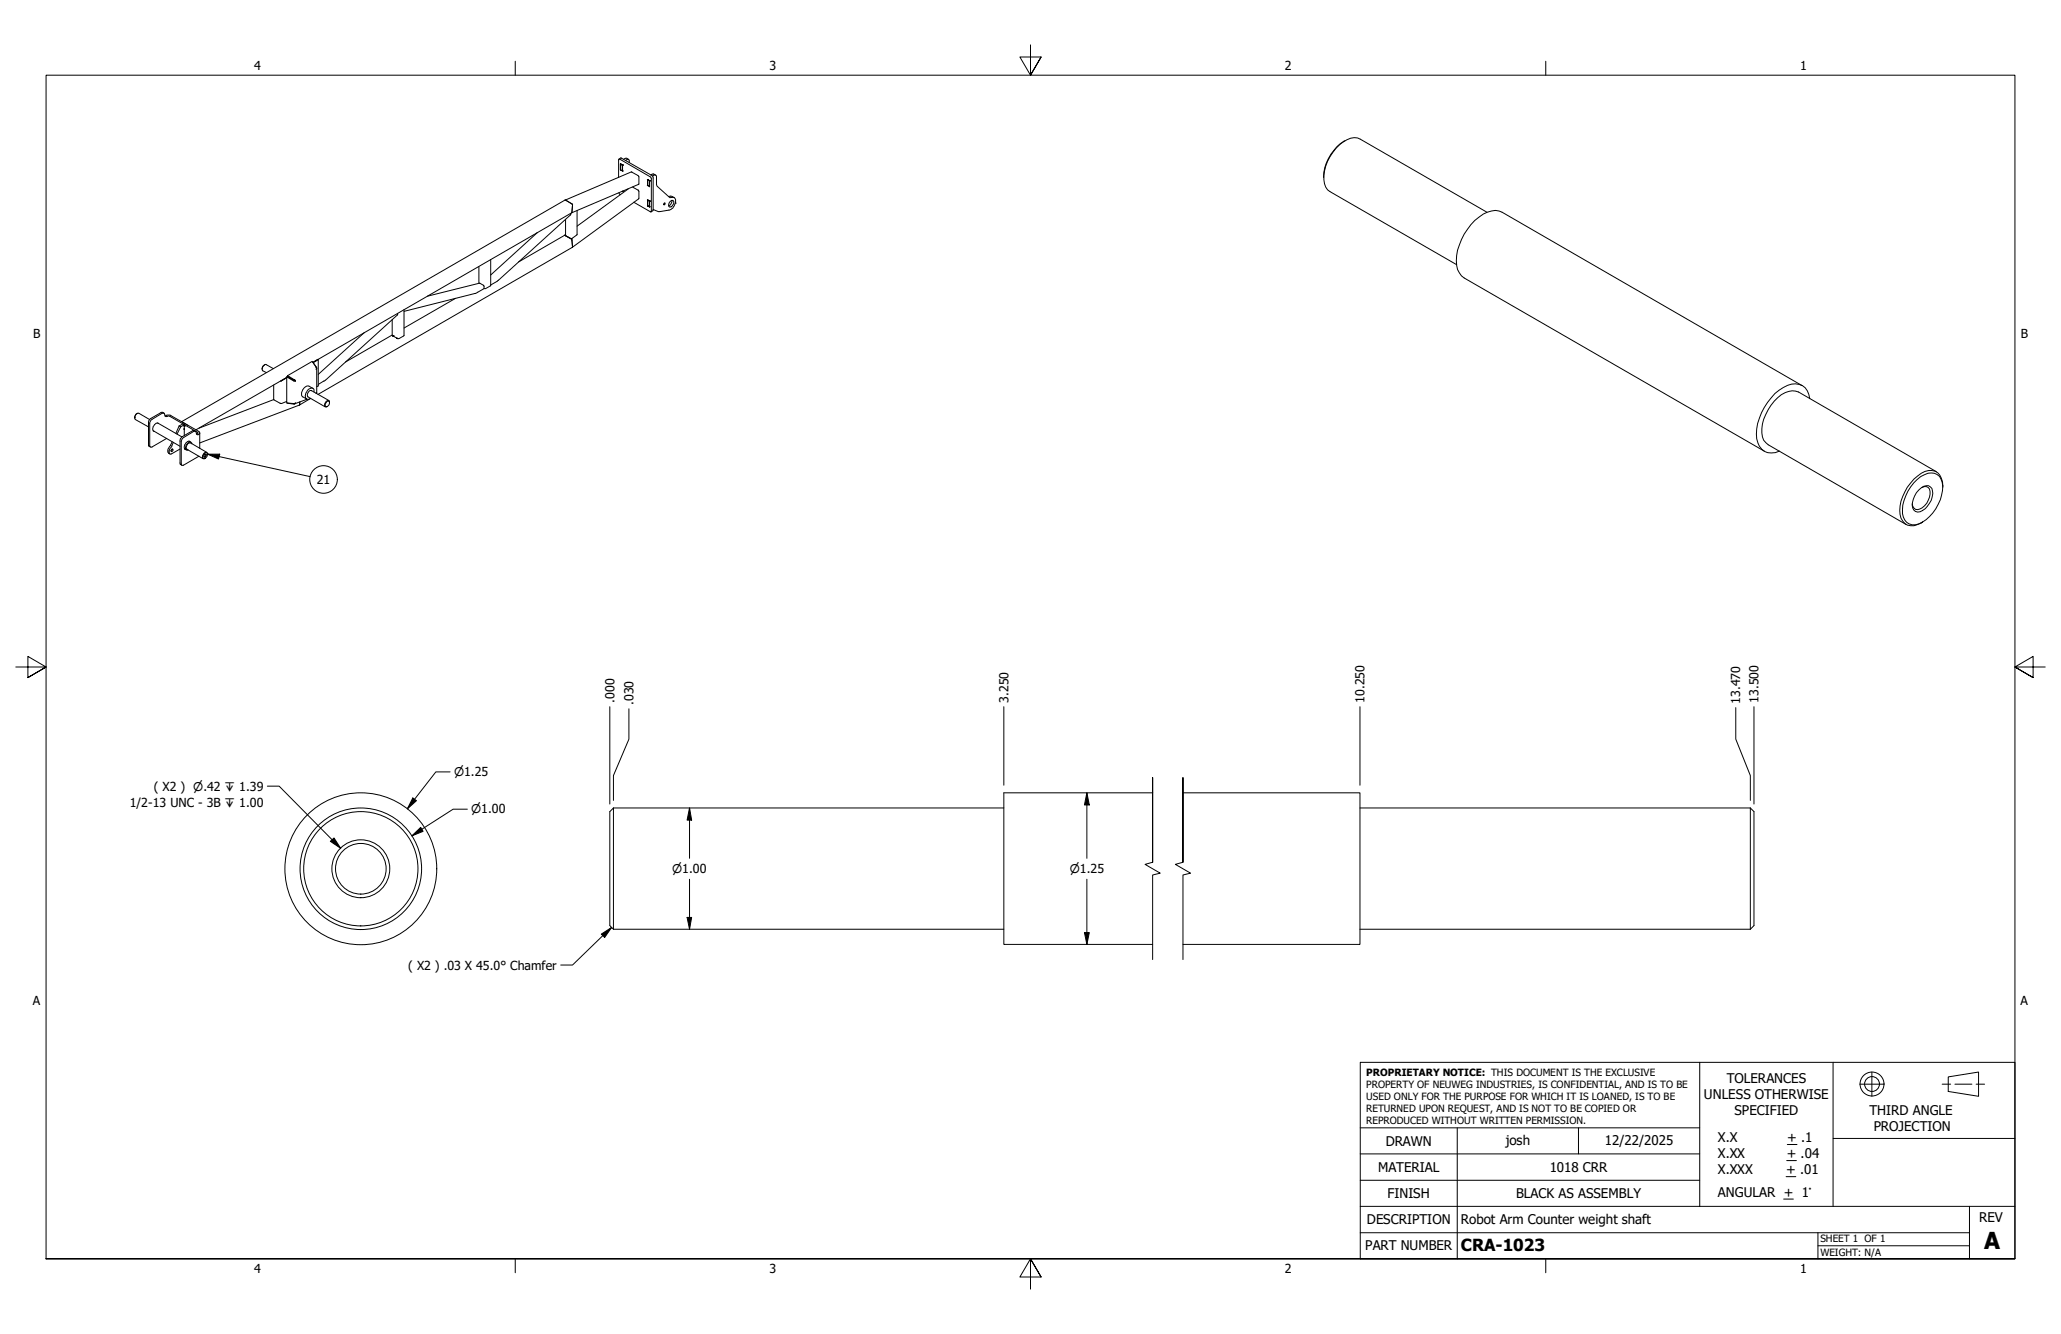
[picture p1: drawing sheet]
<svg xmlns="http://www.w3.org/2000/svg" width="432mm" height="279mm" viewBox="0 0 432 279" stroke-linecap="round" stroke-linejoin="round" font-family="sans-serif">
<!-- layer: Visible (ANSI) -->
<g fill="none" stroke="#000" stroke-width=".21">
<path d="M129.6 37.1l.1-3.8 6.7 3.8 .1 7.2-.2 .1-3.5-2M129.7 33.3l.5-.2 6.6 3.9v7.1l-.4 .3M130 35.5v.1M130 34.4v1.2M130 35.6h.1M130 34.4h.1M130 35.6l.4 .2M130 34.4l.4 .2M130 34.4l.4 .1M130.4 34.5h.1M130.4 35.8h.1M130.4 34.5v.1"/>
<path d="M130.4 34.6v1.2M130.4 34.6h.1M130.7 33.3l.6-.2 .4 .3M131.1 33.6l.2-.1a.3 .3 0 0 1 .4-.1 .3 .3 0 0 1 .1 .3v.3M131.6 39.6l-10.7 7.8M132.5 39.2l1.3 .7v1.8l-13.9 10.1M135.7 37.6h.1M135.6 38.8h.1M135.6 38.8l.1 .1M135.7 37.7l.4 .1zM135.7 38.9l.4 .2M135.7 38.9h.1"/>
<path d="M135.7 38.8l.4 .3M135.7 37.6v1.2M136.1 37.9h.1M136.1 39.1h.1M136.1 37.8h.1M136.1 37.8v.1M136.1 37.8v1.3M136.1 37.9v1.2M136.3 36.6l.5-.2 .6 .3M136.7 36.9l.3-.2a.34 .34 0 0 1 .4 0 .34 .34 0 0 1 .1 .3v1.7l.2 .3 2.6 2.4 .5-.1a.77 .77 0 0 1 .7 1.2l-.5 1-.7 .5-2.4 .3-1.1-.4M281.8 29.5a9.3 9.3 0 0 0-4.5 7.7M100.3 55.8v3.5"/>
<path d="M102.8 54.4v5.4l-1.1 .7h-.3M112.6 48.7l-9.8 8.9M118.3 49.3l1.5 .9 .1 1.6M118.3 49.3l-9.7 5.6M118.4 41.9l13.9-5.9 1.4 .8 .2 .2-.1 1.6-14 6M118.5 49.1l-.2 .2M119.6 44.7v.3l-15.2 13.7-1.6 1M119.8 44.6l.1-1.9-1.5-.8-80.4 46.4M119.8 44.6l-54.2 31.3 .9-.6M119.9 51.8l-53.3 30.8M120.9 44.1v5l-1.1 .9h-.2l-1.1-.7v-3.3M129.7 40.4l.3 .4"/>
<path d="M130.4 40.1h.1M135.6 43.1h.1M135.7 43.1h.1M135.7 41.9v1.2M135.7 41.9h.1M135.7 41.9l.4 .2M135.7 43.1l.4 .2M136.1 42.2h.1M136.1 43.3h.1M136.1 42.1h.1M136.1 42.1v.1M136.1 42.2v1.1"/>
<path d="M140.1 41.1h.6l.5 .3M140.3 42.3a.46 .46 0 0 1 .7-.3 .46 .46 0 0 1 0 .8l-.2 .3a.44 .44 0 0 1-.6 .2 .44 .44 0 0 1-.1-.7zM140.8 42l-.3 .8-.4 .3M141.5 42.5h.1M311.5 44.4l-26.5-15.3a3.1 3.1 0 0 0-3.6 .6 9.2 9.2 0 0 0-3.9 8.8l.6 1.3 .5 .3 26.6 15.3M55.4 76.4l-.3 .3-.2 .6M57.3 77.2l-1.5-.8a.83 .83 0 0 0-.8 .4 .83 .83 0 0 0 .1 .9l.7 .3M58.9 79.8l1.2-.7-19.1 10.9M60.1 79.1l-1.4 .7M60.1 78.9h.1l1.3 .7v.2M60.1 78.9v5.5l1.4 .1 .4-.1-.3 .2M60.1 78.9l1.4 .9"/>
<path d="M60.3 78.7l-.1 .1 1.4 .8v-.1M60.3 78.7l1.3 .8M60.3 78.9h.1M60.7 79.1h.1M61.4 79.5h.1M61.5 79.8h.4M61.5 79.6l.3 .2M61.6 79.6l.2 .2M61.6 79.5l.3 .3M61.8 79.8h.1M65.5 75.8l.7 1.2M66.3 76.9l.1 .4h-.2v-.4l-.8-1.2-5.1 3"/>
<path d="M66.4 77.1l-.1 5.3M66.6 75.2l-.9 .7M66.7 75.3v5.5l-.3 .2M76.3 69.7l-9.6 8.7M82.2 66.9v3.3l.2 .2M82.2 70.2l-9.8 5.6M82.4 70.4h.1M82.4 70.4l.7 .5M83.1 70.9h.1M83.2 70.9h.1M83.3 65.7l-.1 .3-15 13.6-1.5 .9M84.6 64.8v5.5l-1 .6h-.4"/>
<path d="M89.5 62l11-2.7 .9 .6v.6l-1.8 1-15 3.7M95.4 62.5l-10.8 6.2M28.2 87.5h.1M28.8 86.6l-.4 .2-.2 .7M31.4 87.9l-2.3-1.3a.89 .89 0 0 0-.7 1.3l2.7 1.5M32.1 90.2l5.6 3.3M33 88.6l5.1 2.9M33.2 88.7a.74 .74 0 0 0-1.1 .6l-.1 .7 .3 .4M34.4 86.6l-.6-.2-2.3 1.3-.3 .4-.1 5.3 .4 .2M34.5 87.1l.5-.2h.6l6.1 3.5a.38 .38 0 0 1-.1 .6 .38 .38 0 0 1-.5-.4 .32 .32 0 0 0-.2-.3 .32 .32 0 0 0-.3 .1l-2.3 1.4-.3 .5v4.8a.32 .32 0 0 0 .1 .3 .32 .32 0 0 0 .4 0l3.2-1.8M35.9 94.2l.1-.1a.23 .23 0 0 1 .3 .2 .23 .23 0 0 1-.3 .3l-.2-.1zM36 94.1l-.2 .3"/>
<path d="M36.1 92.5l-.3 .7a1.45 1.45 0 0 0-.5 1.7l.3 .2M36.3 92.6l-.3 .9a1.31 1.31 0 0 0-.4 1.6l2.1-1.1M37.5 89.2l-.7 1.6M37.5 89.2l.3 .2M37.8 89.4l-.7 1.5M38.1 88.3l1.3 .8M38.5 89.9h.1M38.6 89.3h.1M38.6 89.8v.1M38.6 89.2v.1M38.6 89.9h.1M38.6 89.2v-.2l-.8 .4"/>
<path d="M38.6 89.2h.1M38.6 89.3v.5M38.6 89.9v1.3M38.6 89l-.2-.2-.9 .4M38.7 89.2h.1M38.7 94l.4 .2M39.6 92.4l.4 .2M39.8 92.5a.74 .74 0 0 0-1.1 .6l-.1 .8 .3 .3M40.2 93a.5 .5 0 0 0-.5-.4 .5 .5 0 0 0-.5 .3l-.3 .8a.42 .42 0 0 0 .1 .5 .42 .42 0 0 0 .4 0M41 90.4l-.6-.2-2.3 1.3-.3 .4-.1 5.3 .4 .3M41.1 90.9a.27 .27 0 0 0 .3-.1 .27 .27 0 0 0 .1-.2l-5.9-3.4h-.5a.41 .41 0 0 1-.5-.1 .41 .41 0 0 1-.1-.4l-.3-.2-.2 .1-2.3 1.3-.3 .6v4.8a.32 .32 0 0 0 .1 .3 .32 .32 0 0 0 .4 0l3-1.8M41.8 90.7v3.2"/>
<path d="M42.8 95.2l.1-.1a.27 .27 0 0 1 .4 .2 .27 .27 0 0 1-.2 .3 .22 .22 0 0 1-.3 .1 .22 .22 0 0 1 0-.3zM42.9 94.9l.1-.1a.4 .4 0 0 1 .5 .2 .4 .4 0 0 1-.1 .4l-.1 .3a.45 .45 0 0 1-.7 .3 .45 .45 0 0 1 0-.8zM42.9 95.1a.25 .25 0 0 1 .2 .4 .25 .25 0 0 1-.4 .1M43.3 94.7l-3.4-1.9a.89 .89 0 0 0-.7 1.3l3.3 2M43.5 95.1a.48 .48 0 0 0-.5-.4 .48 .48 0 0 0-.5 .5l-.1 .5a.34 .34 0 0 0 .2 .4 .34 .34 0 0 0 .4-.1M43.5 95.1h.1M57.3 80.6v3.1l1.5 .8 1.3-.4M57.3 83.7l-15.6 6M60.2 84.4l1.4 .2v-.1M62.7 84.8l-20.9 8M62.8 84.2l-.1 .6M64.3 83.6l-2.6 1"/>
<path d="M65.1 83.4l-2.4 1.4M65.2 81.8l3.7 2.1M65.3 81.9a.8 .8 0 0 0-.9 1l.1 .2 3.6 2.1M65.5 81.3l-.7-.4a1.53 1.53 0 0 0-1.6 1.8l.2 .4 .9 .5-.2 .1 .1-.1M65.8 82.1a.6 .6 0 0 0-.2-.8 .6 .6 0 0 0-.8 .2 1.43 1.43 0 0 0-.5 2.1l.7-.2M68.5 84.1a.36 .36 0 0 1 .5 0 .36 .36 0 0 1 0 .5l-.1 .2a.41 .41 0 0 1-.6 .4 .41 .41 0 0 1 0-.7zM69 84.3a.38 .38 0 0 0-.3-.4 .38 .38 0 0 0-.4 .3l-.3 .6a.36 .36 0 0 0 .2 .4 .36 .36 0 0 0 .4 0M377.6 80.8l-62.9-36.4a4.6 4.6 0 0 0-4.8 1.1 12.1 12.1 0 0 0-4.7 10.1 3.9 3.9 0 0 0 1.6 2.6l62.8 36.3M379.2 83.5a3.1 3.1 0 0 0-4.7-2.8 12.1 12.1 0 0 0-6.3 8 5.6 5.6 0 0 0 .9 5.4 3 3 0 0 0 3.7 .4M405.7 98.8l-28.9-16.7a4.2 4.2 0 0 0-4.4 1.2 10.2 10.2 0 0 0-3.3 7.4 2.73 2.73 0 0 0 1.4 2.5l28.9 16.7M400.9 101.2a4.9 4.9 0 0 1 4.4-2.1 3 3 0 0 1 1.7 3.6 8.6 8.6 0 0 1-5.7 7.2 2.39 2.39 0 0 1-2.7-2.3 9 9 0 0 1 2.3-6.4zM402 102.6a1.86 1.86 0 0 1 2.4-.6 2.4 2.4 0 0 1 .2 2.8 3.7 3.7 0 0 1-2.8 2.5 1.45 1.45 0 0 1-1.1-2.1 5.1 5.1 0 0 1 1.3-2.6z"/>
<path d="M402.7 102.1a1.15 1.15 0 0 1 1.3 .1 1.15 1.15 0 0 1 .4 1.3 3.6 3.6 0 0 1-2.6 3.2 1.19 1.19 0 0 1-1.2-1.2M407 102a2.82 2.82 0 0 0-3.7-3.3 9.5 9.5 0 0 0-5.2 9.1 2.5 2.5 0 0 0 3.7 2.1l1-.6M128.5 169.2l-.7 .8v23.9l.7 .7M128.5 169.2v25.4M128.5 169.2h81.8M241.5 166.1h-31.2v31.7h31.2M247.8 166.1h37.1v31.7h-37.1M284.9 169.2h81.8M366.7 169.2l.8 .8v23.9l-.8 .7M366.7 169.2v25.4M128.5 194.6h81.8M284.9 194.6h81.8"/>
<circle cx="139.2" cy="42.7" r=".17"/>
<circle cx="75.6" cy="182" r="15.9"/>
<circle cx="75.6" cy="182" r="12.7"/>
<circle cx="75.6" cy="182" r="5.3"/>
<circle cx="75.6" cy="182" r="6.1"/>
<circle cx="75.6" cy="182" r="12"/>
</g>
<!-- layer: Break Line (ANSI) -->
<path d="M241.5 180.6v-17.7v17.7l-1.6 .4 3.2 1.9-1.6 .4v17.7M247.8 180.6v-17.7v17.7l-1.5 .4 3.1 1.9-1.6 .4v17.7" fill="none" stroke="#000" stroke-width=".21"/>
<!-- layer: Border (ANSI) -->
<path d="M107.9 12.8v2.9M215.9 9.4v6.3l-2.2-3.8h4.4l-2.2 3.8 2.2-3.8M323.8 12.8v2.9M3.3 139.7h6.4l-3.9-2.2v4.4l3.9-2.2-3.9 2.2M428.5 139.7h-6.4l3.9-2.2v4.4l-3.9-2.2 3.9 2.2M9.7 263.7v-248h412.4v248h-412.4h412.4M107.9 263.7v2.9M218.1 267.5l-2.2-3.8 2.2 3.8h-4.4l2.2-3.8v6.3M323.8 263.7v2.9" fill="none" stroke="#000" stroke-width=".21"/>
<!-- layer: Title (ANSI) -->
<g fill="none" stroke="#000" stroke-width=".21">
<path d="M285 222.5h137.1v41.2h-137.1zM285 236.2h71.1M305.3 236.2v27.5M330.7 236.2v5.5M356.1 222.5v30.2M374.5 239.7h2M384 222.5v15.9M389.6 227.1h5.1M392.2 224.5v5.1M406.9 227.1h1.8M408.2 225.6l6.3-1.1v5.1l-6.3-1zM409.6 227.1h3.5"/>
<path d="M414 227.1h1.8M422.1 238.4h-38.1v14.3M285 258.2h127.6M285 252.7h137.1M285 247.2h71.1M285 241.7h71.1M373.7 251.1h2M374.2 246.4h2M374.3 243.1h2.1M380.9 258.2v5.5M412.6 252.7v11M380.9 260.9h31.7"/>
<circle cx="392.2" cy="227" r="2.51"/>
<circle cx="392.2" cy="227" r="1.56"/>
</g>
<!-- layer: Symbol (ANSI) -->
<g fill="none" stroke="#000" stroke-width=".21">
<path d="M43.5 95.1h2.5l-.2 1zM43.5 95.1l21.5 4.7M56 164.7h2.5l12.9 13M69.2 176.2l.8-.7 1.4 2.2zM126 195.6l2.1-1.4-1.4 2.1zM128.1 194.2l-8.1 7.9h-2.5"/>
<circle cx="67.8" cy="100.4" r="2.89"/>
</g>
<path d="M43.5 95.1h2.5l-.2 1zM69.2 176.2l.8-.7 1.4 2.2zM126 195.6l2.1-1.4-1.4 2.1z" fill="#000"/>
<!-- layer: Dimension (ANSI) -->
<g fill="none" stroke="#000" stroke-width=".21">
<path d="M127.8 148v20.4M131.8 148.5v6.3l-3.3 7.6v5.2M210.3 148v16.5M284.9 148v16.5M363.7 148.2v6.6l3 7.6v5.2M367.5 148v20.4M86.3 175.1l1.8-1.8 .5 .8zM86.5 167.1l.7 .6-1.9 1.7zM94.3 161.7h-3l-6 7.7M97.9 169.5h-3l-8.6 5.6M144.5 169.2l.4 2.6h-.9zM144.5 169.2v10.6"/>
<path d="M227.7 166.1l.5 2.5h-1zM227.7 166.1v13.7M144 192.2h.9l-.4 2.4zM144.5 184.1v10.5M227.2 195.3h1l-.5 2.5zM227.7 184.1v13.7"/>
</g>
<path d="M86.5 167.1l.7 .6-1.9 1.7zM86.3 175.1l1.8-1.8 .5 .8zM144.5 169.2l.4 2.6h-.9zM227.7 166.1l.5 2.5h-1zM144 192.2h.9l-.4 2.4zM227.2 195.3h1l-.5 2.5z" fill="#000"/>
<text font-size="4.9" x="415.7" y="261.6">A</text>
<text font-size="3.5" x="306.1" y="262">CRA-1023</text>
<g font-size="2.8">
<text x="361.8" y="226.9">TOLERANCES</text>
<text x="357" y="230.3">UNLESS OTHERWISE</text>
<text x="363.4" y="233.6">SPECIFIED</text>
<text x="391.7" y="233.5">THIRD ANGLE</text>
<text x="290.3" y="240">DRAWN</text>
<text x="315.5" y="239.7">josh</text>
<text x="336.2" y="239.8">12/22/2025</text>
<text x="359.9" y="239.3">X.X</text>
<text x="374.5" y="239.3">+ .1</text>
<text x="392.6" y="236.8">PROJECTION</text>
<text x="288.7" y="245.5">MATERIAL</text>
<text x="324.7" y="245.5">1018 CRR</text>
<text x="359.9" y="242.6">X.XX</text>
<text x="359.9" y="245.9">X.XXX</text>
<text x="374.2" y="245.9">+ .01</text>
<text x="374.3" y="242.6">+ .04</text>
<text x="290.7" y="251">FINISH</text>
<text x="317.6" y="251">BLACK AS ASSEMBLY</text>
<text x="359.9" y="250.7">ANGULAR + 1°</text>
<text x="286.4" y="256.4">DESCRIPTION</text>
<text x="306.1" y="256.3">Robot Arm Counter weight shaft</text>
<text x="414.7" y="256">REV</text>
<text x="286" y="261.9">PART NUMBER</text>
</g>
<g font-size="2.6">
<text x="53.3" y="14.7">4</text>
<text x="161.2" y="14.7">3</text>
<text x="269.2" y="14.7">2</text>
<text x="377.1" y="14.7">1</text>
<text x="6.9" y="70.8">B</text>
<text x="423.4" y="70.8">B</text>
<text x="66.4" y="101.4">21</text>
<text x="128.7" y="147.2" transform="rotate(-90 128.7 147.2)">.000</text>
<text x="132.7" y="147.6" transform="rotate(-90 132.7 147.6)">.030</text>
<text x="211.3" y="147.2" transform="rotate(-90 211.3 147.2)">3.250</text>
<text x="285.9" y="147.2" transform="rotate(-90 285.9 147.2)">10.250</text>
<text x="364.6" y="147.4" transform="rotate(-90 364.6 147.4)">13.470</text>
<text x="368.4" y="147.2" transform="rotate(-90 368.4 147.2)">13.500</text>
<text x="32.3" y="165.6">( X2 ) ⌀.42 ↧ 1.39</text>
<text x="27.2" y="169">1/2-13 UNC - 3B ↧ 1.00</text>
<text x="85.5" y="203.1">( X2 ) .03 X 45.0° Chamfer</text>
<text x="6.9" y="210.5">A</text>
<text x="423.3" y="210.5">A</text>
<text x="53.3" y="266.6">4</text>
<text x="161.2" y="266.6">3</text>
<text x="269.2" y="266.6">2</text>
<text x="377.1" y="266.6">1</text>
</g>
<g font-size="2.5">
<text x="95.1" y="162.6">⌀1.25</text>
<text x="98.7" y="170.4">⌀1.00</text>
<text x="140.8" y="182.9">⌀1.00</text>
<text x="224.2" y="182.9">⌀1.25</text>
</g>
<g font-size="2.1">
<text x="286.3" y="225.4">PROPRIETARY NOTICE: THIS DOCUMENT IS THE EXCLUSIVE</text>
<text x="286.3" y="227.8">PROPERTY OF NEUWEG INDUSTRIES, IS CONFIDENTIAL, AND IS TO BE</text>
<text x="286.3" y="230.4">USED ONLY FOR THE PURPOSE FOR WHICH IT IS LOANED, IS TO BE</text>
<text x="286.3" y="232.9">RETURNED UPON REQUEST, AND IS NOT TO BE COPIED OR</text>
<text x="286.3" y="235.4">REPRODUCED WITHOUT WRITTEN PERMISSION.</text>
<text x="381.4" y="260.2">SHEET 1 OF 1</text>
<text x="381.4" y="263">WEIGHT: N/A</text>
</g>
</svg>
